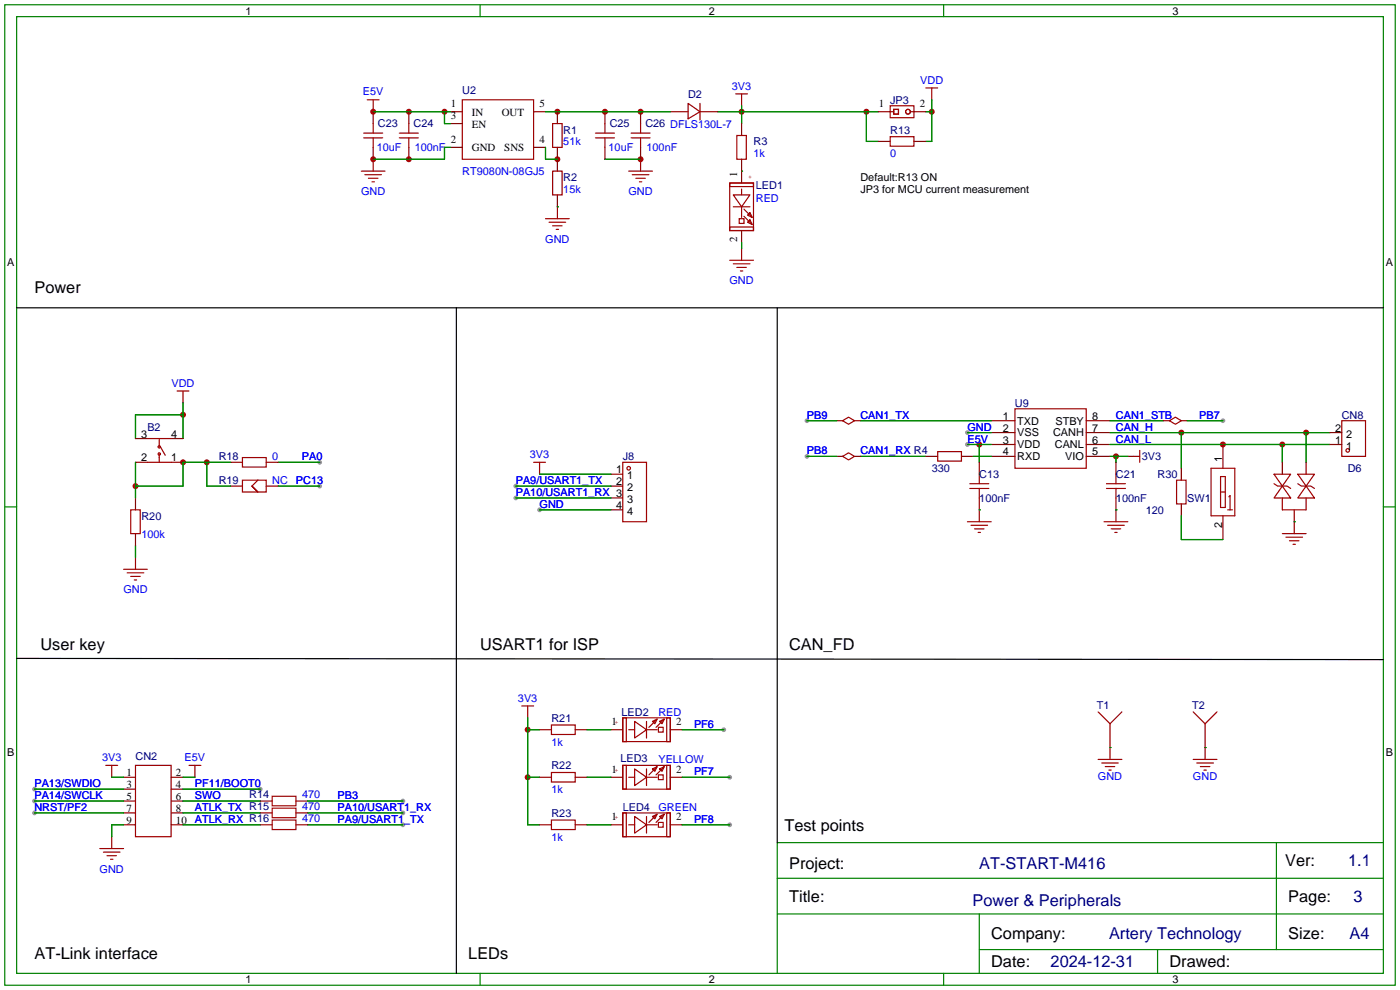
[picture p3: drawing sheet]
<svg xmlns="http://www.w3.org/2000/svg" width="299mm" height="212mm" viewBox="0 0 299 212" stroke-linecap="round" stroke-linejoin="round" font-family="sans-serif">
<g fill="#999">
<circle cx="68.3" cy="103.9" r=".51"/>
<circle cx="68.3" cy="98.8" r=".51"/>
<circle cx="154.7" cy="156" r=".51"/>
<circle cx="156" cy="176.3" r=".51"/>
<circle cx="156" cy="166.1" r=".51"/>
<circle cx="86.1" cy="173.7" r=".51"/>
<circle cx="86.1" cy="176.3" r=".51"/>
<circle cx="55.6" cy="168.7" r=".51"/>
<circle cx="7.4" cy="168.7" r=".51"/>
<circle cx="7.4" cy="171.2" r=".51"/>
<circle cx="7.4" cy="173.7" r=".51"/>
<circle cx="86.1" cy="171.2" r=".51"/>
<circle cx="206.8" cy="92.5" r=".51"/>
<circle cx="206.8" cy="95" r=".51"/>
<circle cx="261.4" cy="89.9" r=".51"/>
<circle cx="172.5" cy="89.9" r=".51"/>
<circle cx="172.5" cy="97.5" r=".51"/>
<circle cx="115.3" cy="109" r=".51"/>
<circle cx="110.2" cy="106.4" r=".51"/>
<circle cx="110.2" cy="103.9" r=".51"/>
</g>
<g fill="none" stroke="#a10000" stroke-width=".25">
<path d="M197.9 18.8h2.5M199.1 18.8v2.5M134.4 36.6h5M135.1 37.3h3.6M135.9 38.1h2M136.7 38.9h.5M136.9 34v2.6M156 39.1h5v10.2h-5zM156 39.1h5v.8h-5zM157.2 20.1h2.6M158.5 20.1v2.5M156 48.5h5v.8h-5z"/>
<path d="M156 55.6h5M156.7 41.7h3.6l-1.8 2.5zM156.7 56.4h3.6M156.7 44.2h3.6M157.5 57.2h2M158 46.7h1v1.1h-1zM158.2 57.9h.5M158.5 40.4v1.3M158.5 44.2v2.3M158.5 53.1v2.5M159 44.7l1.5 1.5M159 46.2l1.5 1.6"/>
<path d="M160.3 47l.5 1-1-.5zM160.3 45.5l.5 1-1-.5zM29 119.1v2.6M26.4 121.7h5.1M27.2 122.4h3.5M27.9 123.2h2.1M28.7 124h.5M22.6 163.6h2.5M23.9 163.6v2.5M23.9 178.8v2.6M29 163.6h7.6v15.2h-7.6zM40.4 163.6h2.5"/>
<path d="M41.7 163.6v2.5M21.3 181.4h5.1M22.1 182.1h3.6M22.9 182.9h2M23.6 183.6h.5"/>
</g>
<g fill="none" stroke="#870000" stroke-width=".25">
<path d="M136.9 34h.1M158.5 22.6h.1M158.5 36.6v2.5M199.1 21.3h.1M158.5 53.1h.1M158.5 49.3v2.5M29 119.1h.1M23.9 178.8h.1M23.9 166.1h.1M26.4 166.1h2.6M26.4 168.7h2.6M26.4 171.2h2.6"/>
<path d="M26.4 173.7h2.6M26.4 176.3h2.6M36.6 166.1h2.5M36.6 168.7h2.5M36.6 171.2h2.5M36.6 173.7h2.5M36.6 176.3h2.5M41.7 166.1h.1"/>
</g>
<g fill="#c00">
<circle cx="158.5" cy="23.9" r=".63"/>
<circle cx="185.2" cy="23.9" r=".63"/>
<circle cx="199.1" cy="23.9" r=".63"/>
<circle cx="39.1" cy="88.6" r=".63"/>
<circle cx="112.8" cy="166.1" r=".63"/>
<circle cx="112.8" cy="156" r=".63"/>
<circle cx="79.8" cy="34" r=".63"/>
<circle cx="87.4" cy="34" r=".63"/>
<circle cx="95" cy="23.9" r=".63"/>
<circle cx="79.8" cy="23.9" r=".63"/>
<circle cx="87.4" cy="23.9" r=".63"/>
<circle cx="136.9" cy="34" r=".63"/>
<circle cx="119.1" cy="23.9" r=".63"/>
<circle cx="136.9" cy="23.9" r=".63"/>
<circle cx="129.3" cy="23.9" r=".63"/>
<circle cx="119.1" cy="34" r=".63"/>
<circle cx="29" cy="103.9" r=".63"/>
<circle cx="39.1" cy="98.8" r=".63"/>
<circle cx="44.2" cy="98.8" r=".63"/>
<circle cx="209.3" cy="95" r=".63"/>
<circle cx="238.5" cy="97.5" r=".63"/>
<circle cx="252.5" cy="92.5" r=".63"/>
<circle cx="279.1" cy="92.5" r=".63"/>
<circle cx="261.4" cy="95" r=".63"/>
<circle cx="274.1" cy="95" r=".63"/>
</g>
<g fill="none" stroke="#a10000" stroke-width=".25">
<path d="M77.2 36.6h5.1M77.7 28.4h4.1M77.7 29.5h4.1M78 37.3h3.5M78.5 21.3h2.5M78.7 38.1h2.1M79.5 38.9h.5M79.8 21.3v2.6M79.8 26.4v2M79.8 29.5v2M79.8 34v2.6M85.3 28.4h4.1"/>
<path d="M85.3 29.5h4.1M87.4 26.4v2M87.4 29.5v2M98.8 21.3h15.2v12.7h-15.2zM118.1 36.6h2v5.1h-2zM118.1 26.4h2v5.1h-2zM127.3 28.4h4M127.3 29.5h4M129.3 26.4v2M129.3 29.5v2M134.9 28.4h4M134.9 29.5h4"/>
<path d="M136.9 26.4v2M136.9 29.5v2M147.1 22.1l2.5 1.8-2.5 1.5zM149.6 22.1v3.6M157.5 29h2v5h-2zM190.2 22.6h5.1v2.5h-5.1zM190.2 29.2h5.1v2h-5.1zM190.2 23.9h.8M191 23.4h1v1h-1zM194.6 23.9h.7M116.6 46.7h5.1M117.3 47.5h3.6"/>
<path d="M118.1 48.3h2M118.9 49h.5M119.1 44.2v2.5M31.5 98.8h5.1M31.5 93.7h5.1M34 93.7v1.8M34 97v1.8M34.3 95.5l1 1.8M37.8 83.6h2.6M39.1 83.6v2.5M51.8 97.8h5.1v2h-5.1zM114 98.8h2.6"/>
<path d="M115.3 98.8v2.5M133.1 98.8h5.1v12.7h-5.1zM180.1 89.9l1.3-.7 1.2 .7-1.2 .8zM180.1 97.5l1.3-.7 1.2 .7-1.2 .8zM200.4 96.5h5.1v2.1h-5.1zM216.9 87.4h15.3v12.7h-15.3zM242.3 97.5h1.3M243.6 96.3v2.5M249.9 89.9l1.3-.7 1.3 .7-1.3 .8zM286.8 89.9h5v7.6h-5zM27.9 109h2.1v5h-2.1zM51.8 102.6h5.1v2.6h-5.1z"/>
<path d="M53.8 103.9l1.3 1.3-1.3-1.3M55.1 102.6l-1.3 1.3M206.8 111.5h5M207.3 104.4h4M207.3 103.4h4M207.5 112.3h3.6M208.3 113h2M209 113.8h.5M209.3 101.3v2.1M209.3 104.4v2M236 111.5h5M236.5 104.4h4"/>
<path d="M236.5 103.4h4M236.7 112.3h3.6M237.5 113h2M238.3 113.8h.5M238.5 101.3v2.1M238.5 104.4v2M251.5 102.6h2v5.1h-2zM258.8 100.1h5.1v10.1h-5.1zM260.9 101.9h1v6.6h-1zM260.9 105.2h1M262.4 109h1M262.6 106.2l.3-.3v3.1"/>
<path d="M272.3 101.3h3.5l-1.7 2.6zM272.3 103.4l.7 .5h2.1l.7 .5M274.1 103.9l1.7 2.5h-3.5zM274.1 114h5M274.1 106.4v2.6h5v-2.6M274.8 114.8h3.6M275.6 115.6h2M276.4 116.3h.5M277.4 101.3h3.5l-1.8 2.6zM277.4 103.4l.7 .5h2.1l.7 .5M279.1 103.9l1.8 2.5h-3.5zM111.5 150.9h2.5"/>
<path d="M112.8 150.9v2.5M117.9 154.9h5v2.1h-5zM133.1 153.4h10.2v5.1h-10.2zM133.1 153.4h.8v5.1h-.8zM134.4 156h1.2M135.6 154.2l2.6 1.8-2.6 1.7zM138.2 154.2v3.5M138.2 156h2.3M139.4 154.2l1.1-.5-.5 1zM140.2 153.9l-1.5 1.5M140.7 155.4h1v1.1h-1zM141 154.2l1-.5-.5 1z"/>
<path d="M141.7 153.9l-1.5 1.5M142.5 153.4h.8v5.1h-.8zM234.7 152.1l2.5 2.6 2.6-2.6M237.2 159.8v2.5M255 152.1l2.6 2.6 2.5-2.6M257.6 159.8v2.5M58.2 172.7h5v2.1h-5zM58.2 175.3h5v2h-5zM58.2 170.2h5v2h-5zM117.9 165.1h5v2h-5zM117.9 175.3h5v2h-5zM133.1 173.7h10.2v5.1h-10.2z"/>
<path d="M133.1 173.7h.8v5.1h-.8zM133.1 163.6h10.2v5.1h-10.2zM133.1 163.6h.8v5.1h-.8zM134.4 176.3h1.2M134.4 166.1h1.2M135.6 174.5l2.6 1.8-2.6 1.8zM135.6 164.3l2.6 1.8-2.6 1.8zM138.2 164.3v3.6M138.2 174.5v3.6M138.2 176.3h2.3M138.2 166.1h2.3M139.4 174.5l1.1-.5-.5 1z"/>
<path d="M139.4 164.3l1.1-.5-.5 1zM140.2 174.2l-1.5 1.6M140.2 164.1l-1.5 1.5M140.7 175.8h1v1h-1zM140.7 165.6h1v1h-1zM141 174.5l1-.5-.5 1zM141 164.3l1-.5-.5 1zM141.7 174.2l-1.5 1.6M141.7 164.1l-1.5 1.5M142.5 173.7h.8v5.1h-.8zM142.5 163.6h.8v5.1h-.8zM234.7 162.3h5.1"/>
<path d="M235.5 163.1h3.5M236.2 163.8h2.1M237 164.6h.5M255 162.3h5.1M255.8 163.1h3.5M256.5 163.8h2.1M257.3 164.6h.5"/>
<circle cx="194.1" cy="23.9" r=".51"/>
<circle cx="34" cy="95.5" r=".25"/>
<circle cx="34" cy="97" r=".25"/>
<circle cx="288" cy="96.3" r=".38"/>
<circle cx="134.4" cy="100.1" r=".38"/>
</g>
<g fill="none" stroke="#870000" stroke-width=".25">
<path d="M79.8 34h.1M79.8 23.9h.1M79.8 23.9v2.5M79.8 31.5v2.5M87.4 23.9v2.5M87.4 31.5v2.5M96.3 23.9h2.5M96.3 31.5h2.5M96.3 26.4h2.5M114 23.9h2.6M114 31.5h2.6M119.1 23.9v2.5"/>
<path d="M119.1 31.5v5.1M129.3 23.9v2.5M129.3 31.5v2.5M136.9 23.9v2.5M136.9 31.5v2.5M143.3 23.9h3.8M149.6 23.9h3.8M158.5 26.4v2.6M158.5 34v2.6M187.7 23.9h2.5M187.7 30.2h2.5M195.3 23.9h2.6"/>
<path d="M195.3 30.2h2.6M119.1 41.7v2.5M29 93.7h2.5M29 98.8h2.5M36.6 93.7h2.5M36.6 98.8h2.5M39.1 86.1h.1M49.3 98.8h2.5M56.9 98.8h2.5M178.8 89.9h1.3M178.8 97.5h1.3M182.6 89.9h1.3"/>
<path d="M182.6 97.5h1.3M197.9 97.5h2.5M205.5 97.5h2.5M209.3 98.8v2.5M211.8 89.9h5.1M211.8 92.5h5.1M211.8 95h5.1M211.8 97.5h5.1M232.2 89.9h5M232.2 92.5h5M232.2 95h5M232.2 97.5h5"/>
<path d="M238.5 98.8v2.5M241 97.5h1.3M248.7 89.9h1.2M252.5 89.9h1.2M261.4 95v5.1M274.1 98.8v2.5M279.1 98.8v2.5M284.2 92.5h2.6M284.2 95h2.6M29 106.4v2.6M29 114v2.6M49.3 103.9h2.5"/>
<path d="M56.9 103.9h2.5M115.3 101.3h.1M130.6 101.3h2.5M130.6 103.9h2.5M130.6 106.4h2.5M130.6 109h2.5M209.3 106.4v5.1M238.5 106.4v5.1M252.5 100.1v2.5M252.5 107.7v2.5M261.4 110.2v5.1M276.6 109v5"/>
<path d="M112.8 153.4h.1M115.3 156h2.6M122.9 156h2.6M130.6 156h2.5M143.3 156h2.5M237.2 159.8h.1M237.2 154.7v5.1M257.6 159.8h.1M257.6 154.7v5.1M55.6 176.3h2.6M55.6 173.7h2.6M55.6 171.2h2.6"/>
<path d="M63.2 176.3h2.6M63.2 173.7h2.6M63.2 171.2h2.6M115.3 176.3h2.6M115.3 166.1h2.6M122.9 176.3h2.6M122.9 166.1h2.6M130.6 176.3h2.5M130.6 166.1h2.5M143.3 176.3h2.5M143.3 166.1h2.5"/>
</g>
<g fill="none" stroke="#008700" stroke-width=".25">
<path d="M79.8 23.9h16.5M95 23.9v2.5h1.3M96.3 31.5h-1.3v2.5h-15.2M116.6 23.9h26.7M116.6 31.5v2.5h2.5M129.3 34h7.6M153.4 23.9h34.3M158.5 36.6h.1M158.5 22.6v3.8M185.2 23.9v6.3h2.5M197.9 23.9h1.2M199.1 21.3v8.9h-1.2"/>
<path d="M119.1 44.2h.1M158.5 51.8v1.3M29 98.8v7.6M39.1 86.1v7.6M39.1 88.6h-10.1v5.1M44.2 98.8v5.1h5.1M49.3 98.8h-10.2v5.1h-10.1M59.4 98.8h8.9M172.5 89.9h6.3M172.5 97.5h6.3M183.9 89.9h27.9M183.9 97.5h14"/>
<path d="M206.8 92.5h5M206.8 95h5M208 97.5h3.8M209.3 95v3.8M237.2 89.9h11.5M237.2 92.5h47M237.2 95h47M237.2 97.5h3.8M238.5 97.5v1.3M252.5 92.5v7.6M253.7 89.9h7.7M274.1 95v3.8"/>
<path d="M279.1 92.5v6.3M29 116.6v2.5M59.4 103.9h8.9M110.2 103.9h20.4M110.2 106.4h20.4M115.3 109h15.3M115.3 101.3h15.3M209.3 109h.1M238.5 109h.1M252.5 110.2v5.1h8.9M276.6 111.5h.1M112.8 153.4v22.9h2.5"/>
<path d="M112.8 156h2.5M125.5 156h5.1M145.8 156h8.9M237.2 159.8h.1M257.6 159.8h.1M7.4 173.7h19M7.4 171.2h19M7.4 168.7h19M23.9 166.1h2.5M26.4 176.3h-2.5v2.5M39.1 166.1h2.6M39.1 176.3h16.5"/>
<path d="M39.1 173.7h16.5M39.1 171.2h16.5M39.1 168.7h16.5M65.8 176.3h20.3M65.8 173.7h20.3M65.8 171.2h20.3M112.8 166.1h2.5M125.5 166.1h5.1M125.5 176.3h5.1M145.8 166.1h10.2M145.8 176.3h10.2"/>
</g>
<g fill="none" stroke="#008000" stroke-width=".25">
<path d="M1 1h297.2v209.6h-297.2zM3.6 3.6h292.1v204.4h-292.1zM102.6 1v2.6M201.7 1v2.6M1 108.3h2.6M295.7 108.3h2.5M209.3 195.3v12.7M272.8 180.1v22.8M295.7 195.3h-129.6v12.7M295.7 187.7h-129.6v7.6M295.7 180.1h-129.6v7.6M102.6 208v2.6"/>
<path d="M201.7 208v2.6M209.3 202.9h86.4M247.4 202.9v5.1"/>
</g>
<path d="M3.6 65.8h292.1M97.5 65.8v142.2M166.1 65.8v114.3M3.6 140.7l292.1 .3" fill="none" stroke="#000" stroke-width=".25"/>
<g font-size="3.5">
<text x="7.4" y="62.6">Power</text>
<text x="8.6" y="138.8">User key</text>
<text x="102.6" y="138.8">USART1 for ISP</text>
<text x="168.7" y="138.8">CAN_FD</text>
<text x="167.6" y="177.7">Test points</text>
<text x="168.7" y="185.8">Project:</text>
<text x="274.7" y="185.2">Ver:</text>
<text x="168.7" y="192.8">Title:</text>
<text x="275.3" y="192.8">Page:</text>
<text x="211.8" y="200.8">Company:</text>
<text x="275.3" y="200.7">Size:</text>
<text x="7.4" y="204.9">AT-Link interface</text>
<text x="100.1" y="204.9">LEDs</text>
<text x="211.8" y="206.8">Date:</text>
<text x="249.9" y="206.8">Drawed:</text>
</g>
<g font-size="3.5" fill="#000080">
<text x="209.3" y="185.8">AT-START-M416</text>
<text x="288.1" y="185.2">1.1</text>
<text x="207.9" y="193.5">Power &amp; Peripherals</text>
<text x="289.3" y="192.8">3</text>
<text x="237" y="200.7">Artery Technology</text>
<text x="288.4" y="200.7">A4</text>
<text x="224.5" y="206.8">2024-12-31</text>
</g>
<g font-size="2.3">
<text x="52.4" y="3.1">1</text>
<text x="151.5" y="3.1">2</text>
<text x="250.6" y="3.1">3</text>
<text x="96.4" y="22.9">1</text>
<text x="115.3" y="22.9">5</text>
<text x="187.8" y="22.9">1</text>
<text x="196.6" y="22.9">2</text>
<text x="96.4" y="25.5">3</text>
<text x="100.8" y="24.7">IN</text>
<text x="100.8" y="27.3">EN</text>
<text x="107.2" y="24.7">OUT</text>
<text x="96.4" y="30.6">2</text>
<text x="100.8" y="32.3">GND</text>
<text x="107.8" y="32.3">SNS</text>
<text x="115.3" y="30.6">4</text>
<text x="157.6" y="37.8" transform="rotate(-90 157.6 37.8)">1</text>
<text x="183.9" y="41.2">JP3 for MCU current measurement</text>
<text x="183.9" y="38.7">Default:R13 ON</text>
<text x="157.6" y="51.7" transform="rotate(-90 157.6 51.7)">2</text>
<text x="1.5" y="56.8">A</text>
<text x="296.1" y="56.8">A</text>
<text x="214.4" y="89.7">1</text>
<text x="233.4" y="89.7">8</text>
<text x="30.2" y="93.5">3</text>
<text x="36.6" y="93.5">4</text>
<text x="214.4" y="92.3">2</text>
<text x="214.4" y="94.8">3</text>
<text x="217.4" y="90.7">TXD</text>
<text x="217.4" y="93.3">VSS</text>
<text x="217.4" y="95.8">VDD</text>
<text x="225.1" y="93.3">CANH</text>
<text x="225.4" y="95.8">CANL</text>
<text x="225.6" y="90.7">STBY</text>
<text x="233.4" y="94.8">6</text>
<text x="233.4" y="92.3">7</text>
<text x="285.3" y="94.8">1</text>
<text x="285.3" y="92.3">2</text>
<text x="287.7" y="93.5">2</text>
<text x="30.2" y="98.6">2</text>
<text x="36.6" y="98.6">1</text>
<text x="131.7" y="101.2">1</text>
<text x="214.4" y="97.3">4</text>
<text x="217.4" y="98.4">RXD</text>
<text x="227.6" y="98.4">VIO</text>
<text x="233.4" y="97.3">5</text>
<text x="261.2" y="98.8" transform="rotate(-90 261.2 98.8)">1</text>
<text x="287.7" y="96.1">1</text>
<text x="131.7" y="103.7">2</text>
<text x="134" y="102.4">1</text>
<text x="134" y="105">2</text>
<text x="134" y="107.5">3</text>
<text x="131.7" y="108.8">4</text>
<text x="134" y="110">4</text>
<text x="261.2" y="112.8" transform="rotate(-90 261.2 112.8)">2</text>
<text x="130.7" y="155">1</text>
<text x="144.5" y="155">2</text>
<text x="1.5" y="161.6">B</text>
<text x="296.1" y="161.6">B</text>
<text x="27" y="165.9">1</text>
<text x="37.6" y="165.9">2</text>
<text x="130.7" y="165.2">1</text>
<text x="144.5" y="165.2">2</text>
<text x="27" y="168.5">3</text>
<text x="27" y="171">5</text>
<text x="27" y="173.6">7</text>
<text x="37.6" y="168.5">4</text>
<text x="37.6" y="171">6</text>
<text x="37.6" y="173.6">8</text>
<text x="27" y="176.1">9</text>
<text x="37.6" y="176.1">10</text>
<text x="130.7" y="175.3">1</text>
<text x="144.5" y="175.3">2</text>
<text x="52.4" y="210.1">1</text>
<text x="151.5" y="210.1">2</text>
<text x="250.6" y="210.1">3</text>
</g>
<g font-size="2.3" fill="#00f">
<text x="196.7" y="17.9">VDD</text>
<text x="77.6" y="20.4">E5V</text>
<text x="156.4" y="19.1">3V3</text>
<text x="80.5" y="32.3">10uF</text>
<text x="88.6" y="32.3">100nF</text>
<text x="120.4" y="31.1">51k</text>
<text x="130.1" y="32.3">10uF</text>
<text x="138.2" y="32.3">100nF</text>
<text x="161" y="33.6">1k</text>
<text x="190.2" y="33.6">0</text>
<text x="77.2" y="41.7">GND</text>
<text x="98.8" y="37.4">RT9080N-08GJ5</text>
<text x="120.4" y="41.2">15k</text>
<text x="134.3" y="41.7">GND</text>
<text x="161.5" y="43.3">RED</text>
<text x="116.5" y="51.9">GND</text>
<text x="155.9" y="60.8">GND</text>
<text x="36.7" y="82.6">VDD</text>
<text x="172.5" y="89.5">PB9</text>
<text x="183.9" y="89.5">CAN1_TX</text>
<text x="238.5" y="89.5">CAN1_STB</text>
<text x="256.3" y="89.5">PB7</text>
<text x="206.8" y="92">GND</text>
<text x="206.8" y="94.6">E5V</text>
<text x="238.5" y="92">CAN_H</text>
<text x="238.5" y="94.6">CAN_L</text>
<text x="58.2" y="98.4">0</text>
<text x="64.5" y="98.4">PA0</text>
<text x="113.2" y="97.9">3V3</text>
<text x="172.5" y="97.1">PB8</text>
<text x="183.9" y="97.1">CAN1_RX R4</text>
<text x="58.2" y="103.5">NC</text>
<text x="63.2" y="103.5">PC13</text>
<text x="110.2" y="106">PA10/USART1_RX 3</text>
<text x="110.2" y="103.5">PA9/USART1_TX</text>
<text x="115.3" y="108.5">GND</text>
<text x="30.2" y="114.9">100k</text>
<text x="26.4" y="126.8">GND</text>
<text x="110.7" y="149.9">3V3</text>
<text x="140.7" y="153">RED</text>
<text x="148.3" y="155.5">PF6</text>
<text x="117.9" y="159.3">1k</text>
<text x="21.8" y="162.6">3V3</text>
<text x="39.5" y="162.6">E5V</text>
<text x="140.7" y="163.2">YELLOW</text>
<text x="148.3" y="165.7">PF7</text>
<text x="234.7" y="166.7">GND</text>
<text x="255" y="166.7">GND</text>
<text x="7.4" y="168.2">PA13/SWDIO</text>
<text x="7.4" y="170.8">PA14/SWCLK</text>
<text x="7.4" y="173.3">NRST/PF2</text>
<text x="41.7" y="173.3">ATLK_TX R15</text>
<text x="41.7" y="170.8">SWO</text>
<text x="41.7" y="168.2">PF11/BOOT0</text>
<text x="64.6" y="173.1">470</text>
<text x="64.6" y="170.5">470</text>
<text x="72.1" y="173.3">PA10/USART1_RX</text>
<text x="72.1" y="170.8">PB3</text>
<text x="117.9" y="169.5">1k</text>
<text x="140.7" y="173.3">GREEN</text>
<text x="41.7" y="175.9">ATLK_RX R16</text>
<text x="64.6" y="175.6">470</text>
<text x="72.1" y="175.9">PA9/USART1_TX</text>
<text x="117.9" y="179.7">1k</text>
<text x="148.3" y="175.9">PF8</text>
<text x="21.3" y="186.5">GND</text>
</g>
<g font-size="2.3" fill="#000080">
<text x="98.8" y="20.2">U2</text>
<text x="147.1" y="20.9">D2</text>
<text x="190.2" y="22.2">JP3</text>
<text x="80.8" y="27.2">C23</text>
<text x="88.4" y="27.2">C24</text>
<text x="120.4" y="28.5">R1</text>
<text x="130.3" y="27.2">C25</text>
<text x="137.9" y="27.2">C26 DFLS130L-7</text>
<text x="190.2" y="28.5">R13</text>
<text x="161" y="31.1">R3</text>
<text x="120.4" y="38.7">R2</text>
<text x="161.5" y="40.5">LED1</text>
<text x="216.9" y="87">U9</text>
<text x="286.8" y="89.5">CN8</text>
<text x="31.5" y="92">B2</text>
<text x="46.7" y="98.4">R18</text>
<text x="133.1" y="98.4">J8</text>
<text x="199.1" y="100.9">330</text>
<text x="244.1" y="98.4">3V3</text>
<text x="288" y="100.9">D6</text>
<text x="46.7" y="103.5">R19</text>
<text x="209.3" y="102.2">C13</text>
<text x="209.3" y="107.3">100nF</text>
<text x="238.5" y="102.2">C21</text>
<text x="238.5" y="107.3">100nF</text>
<text x="247.4" y="102.2">R30</text>
<text x="253.7" y="107.3">SW1</text>
<text x="30.2" y="111.1">R20</text>
<text x="244.9" y="109.8">120</text>
<text x="117.9" y="154.3">R21</text>
<text x="132.8" y="153">LED2</text>
<text x="234.4" y="151.5">T1</text>
<text x="254.8" y="151.5">T2</text>
<text x="29" y="162.4">CN2</text>
<text x="117.9" y="164.4">R22</text>
<text x="132.6" y="162.9">LED3</text>
<text x="53.3" y="170.5">R14</text>
<text x="133.1" y="173.3">LED4</text>
<text x="117.9" y="174.6">R23</text>
</g>
<g font-size="1.4" fill="#a00000">
<text x="160.7" y="38.2" transform="rotate(-90 160.7 38.2)">+</text>
<text x="131.3" y="154.8">+</text>
<text x="131.3" y="165">+</text>
<text x="131.3" y="175.1">+</text>
</g>
</svg>
